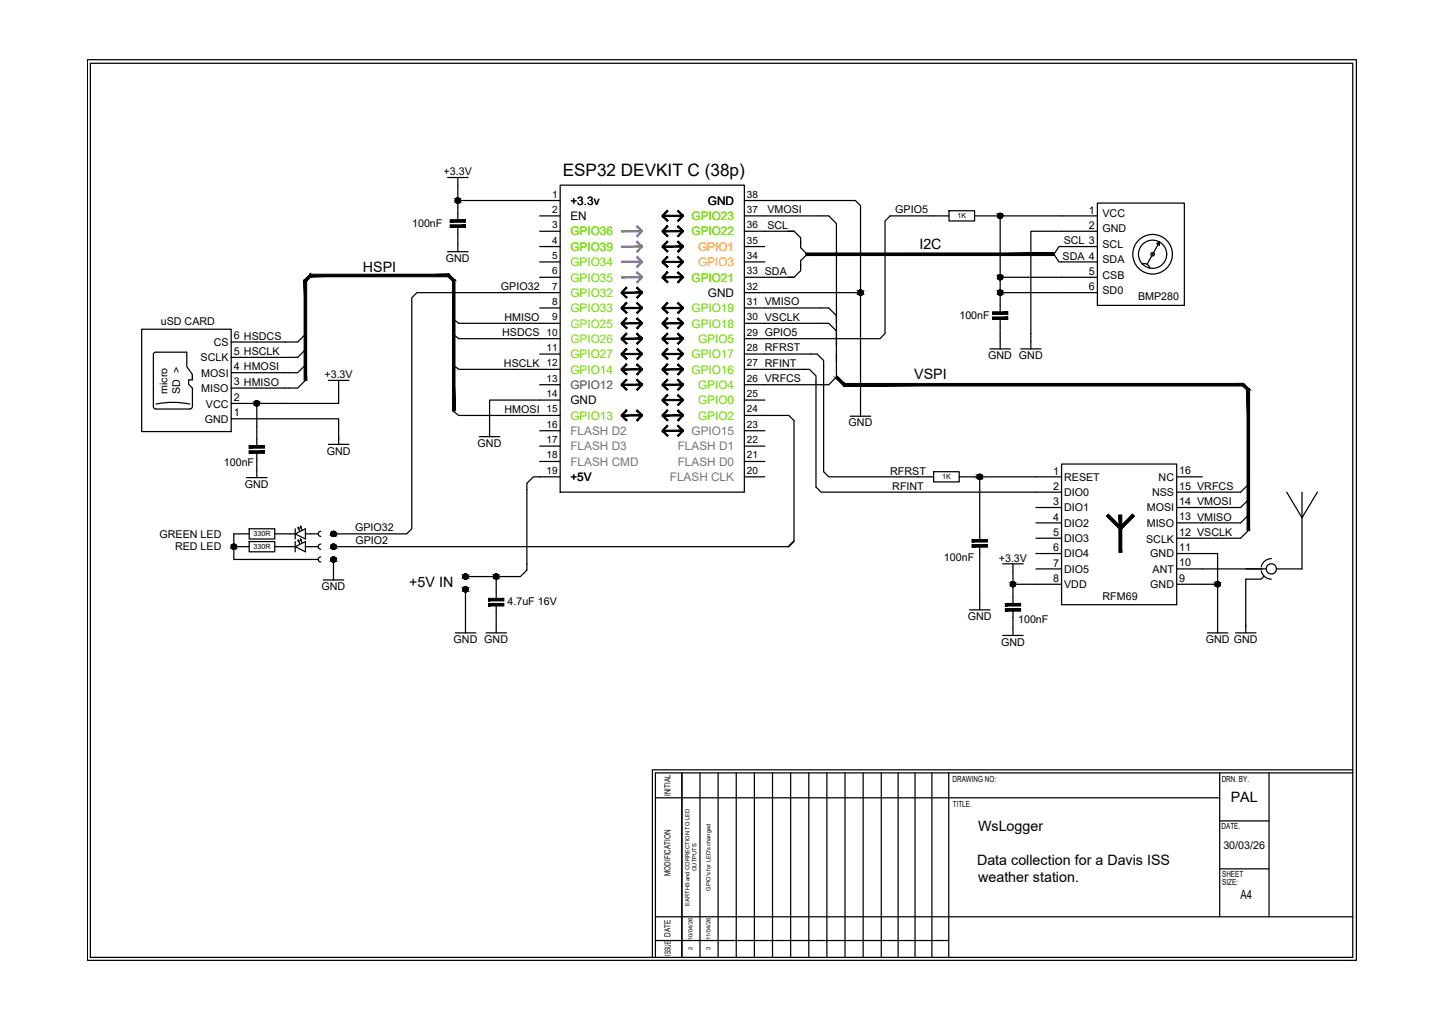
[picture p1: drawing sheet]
<svg xmlns="http://www.w3.org/2000/svg" width="297mm" height="210mm" viewBox="0 0 297 210" stroke-linecap="round" stroke-linejoin="round" font-family="sans-serif">
<!-- layer: 0 -->
<g fill="none" stroke="#000" stroke-width=".25">
<path d="M18 12.3h261.4v185.5h-261.4zM18.6 13h260.1v184.2h-260.1zM92.2 36.6h4.2M94.3 36.6v4.7h21.1M115.4 38.1h37.9v63.3h-37.9zM92.2 51.8h4.2M94.3 41.3v4.2M94.3 46.6v5.2M111.2 47.6h4.2M111.2 57.1h4.2M111.2 44.5h4.2M111.2 50.8h4.2"/>
<path d="M111.2 54h4.2M153.3 47.6h10.3l1.3 1.4v1.3M153.3 44.5h17.4l1.6 1.5v31.7l-1.6 1.5h-17.4M153.3 41.3h22.9l1.1 1.1v43.3M153.3 57.1h10.3M153.3 50.8h4.2M153.3 54h4.2M164.9 49.7v1.3l1.4 1.4h1.3h-1.3l-1.4 1.3v2.1l-1.3 1.3h-1.4M195.5 43.4h5.3v2.1h-5.3zM195.5 44.5h-12.1l-1.1 1v23.2l-1 1.1h-28M200.8 44.5h25.2M206 57.1h20"/>
<path d="M206 44.5v20M226 47.6h-13.7v24.3M226 41.8h18v21.1h-18zM226 50.8h-7.9l-1 1.6 1 1.6h7.9M235.2 54.4a1.18 1.18 0 0 1 1.7 .9M238.3 50.2l.5-.4v.7zM238.8 49.8l-2.5 4.7M29.2 67.8h18.4v21.1h-18.4zM39.6 77.1v1.1M61.3 73.6h-13.7M62.9 68.9l-1.6 1.5-13.7 .1M62.9 75.2l-1.6 1.6h-13.7"/>
<path d="M62.9 78.4l-1.6 1.5h-13.7M62.9 72l-1.6 1.6M67.6 78.4h4.3M69.8 78.4v4.7h-22.2M93.2 68.8l1.3 1h20.9M93.2 65.6l1.3 1h20.9M93.2 75.1l1.3 1h20.9M111.2 63.4h4.2M111.2 72.9h4.2M111.2 79.2h4.2M115.4 60.3h-29.5l-1.1 1v47.6l-1 1.1h-15.1M153.3 63.4h17.4l1.6 1.6v1.6"/>
<path d="M153.3 66.6h17.4l1.6 1.6v1.6M153.3 72.9h15l1.4 1.4v1.3M153.3 76.1h13.4l1.4 1.3v22.9l1 1.1h49.6M153.3 60.3h24M169.7 75.6v21.6l1 1h21.6M203.9 71.9h4.2M206 60.3h20M206 65.5v6.4M210.2 71.9h4.3M32.1 83.2a17.2 17.2 0 0 1 7 0M39.6 83.7l-.2 .5-.3 .1h-7l-.4-.3-.1-10.9 .3-.5 6.6-.1v3l1.1 1.6v1.1h-.7v1l.7 .8v3.7M47.6 86.3h22.2v4.2"/>
<path d="M50.8 98.4h4.2M52.9 83.1v9M52.9 93.1v5.3M67.6 91.5h4.3M69.8 89.9v1.6M93.2 84.6l1.3 1h20.9M98.7 89.9h4.3M111.2 88.7h4.2M111.2 91.9h4.2M111.2 95.1h4.2M111.2 98.2h4.2M111.2 98.2h-1.3l-1.4 1.4v17.8l-1.3 1.4h-11.3"/>
<path d="M115.4 82.4h-14.6v7.5M153.3 85.6h9.2l1.1 1v25l-1.1 1h-93.8M153.3 82.4h4.2M153.3 88.7h4.2M153.3 91.9h4.2M153.3 95.1h4.2M153.3 98.2h4.2M175.1 85.7h4.3M192.3 97.2h5.3v2.1h-5.3zM197.6 98.2h21.1M201.8 98.2v13.2M218.7 95.6h23.7v29h-23.7z"/>
<path d="M242.4 98.2h5.3M257.1 99.8l-1.5 1.6h-13.2M48.2 112.6h3.1M51.3 111.6h5.3v2.1h-5.3zM51.3 108.9h5.3v2.1h-5.3zM51.3 110h-3.1v5.2h17.4M56.6 112.6h4.2M56.6 110h4.2M60.8 110l2.1-1.1v2.1zM60.8 112.6l2.1-1v2.1zM60.8 108.9v2.1M60.8 111.6v2.1"/>
<path d="M61.4 108.9v-.3l.3 .8M61.4 111.6v-.4l.3 .8M61.4 108.6l.2 .2M61.4 111.2l.2 .3M61.9 108.7v-.3l.3 .7M61.9 111.3v-.3l.3 .8M61.9 108.4l.2 .2M61.9 111l.2 .3M62.9 112.6h2.7M62.9 110h2.7M66.1 109.4a.52 .52 0 0 0-.5 .6 .52 .52 0 0 0 .5 .5M66.1 112.1a.52 .52 0 0 0-.5 .5 .52 .52 0 0 0 .5 .5"/>
<path d="M66.1 114.7a.52 .52 0 0 0-.5 .5 .52 .52 0 0 0 .5 .6M66.6 119.5h4.2M68.7 115.2v4.3M102.2 118.8v4.7M163.6 111.4l-1.1 1M201.8 112.4v13.2M206.6 116.1h4.2M208.7 116.1v8.5M213.4 104.5h5.3M213.4 107.7h5.3M213.4 110.9h5.3M213.4 114h5.3"/>
<path d="M213.4 117.2h5.3M242.4 114h8.4v16.4M242.4 117.2h18.4M257.1 103l-1.5 1.5h-13.2M257.1 106.1l-1.5 1.6h-13.2M257.1 109.3l-1.5 1.6h-13.2M259.8 117.6a2.11 2.11 0 0 0 2.1 1.7M260.4 118.7l-.6 .6h-3.2v9.7M261.9 115.1a2.11 2.11 0 0 0-2.1 1.7M265 101.4l3.2 5.2 3.2-5.2M268.2 101.4v15.8h-5.3M93.8 130.4h4.2"/>
<path d="M95.9 121.4v9M100.1 130.4h4.2M102.2 124.6v5.8M199.7 125.6h4.2M206.6 130.9h4.2M208.7 120.4h10M208.7 125.6v5.3M242.4 120.4h8.4M248.7 130.4h4.2M254.5 130.4h4.2M256.6 128.8v1.6M140.5 159.2v38"/>
<path d="M144.2 159.2v38M147.9 159.2v38M151.7 159.2v38M155.4 159.2v38M159.1 159.2v38M162.9 159.2v38M166.6 159.2v38M170.3 159.2v38M174.1 159.2v38M177.8 159.2v38M181.5 159.2v38M185 159.2v38"/>
<path d="M188.5 159.2v38M192 159.2v38M195.4 159.2v38M251.2 159.2v29.6M261.4 159.2v29.6M278.7 158.6h-144.3v38.6M278.7 159.2h-143.7v38M135 164.3h116.2M251.2 179h10.2M251.2 169.1h10.2M135 193.7h60.4M135 188.8h143.7"/>
<circle cx="94.3" cy="41.3" r=".52"/>
<circle cx="206" cy="57.1" r=".52"/>
<circle cx="206" cy="44.5" r=".52"/>
<circle cx="237.4" cy="52.4" r="4.1"/>
<circle cx="237.4" cy="52.4" r="2.91"/>
<circle cx="237.4" cy="52.4" r=".35"/>
<circle cx="177.3" cy="60.3" r=".52"/>
<circle cx="206" cy="60.3" r=".52"/>
<circle cx="52.9" cy="83.1" r=".52"/>
<circle cx="201.8" cy="98.2" r=".52"/>
<circle cx="48.2" cy="112.6" r=".52"/>
<circle cx="68.7" cy="110" r=".52"/>
<circle cx="68.7" cy="112.6" r=".52"/>
<circle cx="68.7" cy="115.2" r=".52"/>
<circle cx="95.9" cy="118.8" r=".52"/>
<circle cx="102.2" cy="118.8" r=".52"/>
<circle cx="261.9" cy="117.2" r="1.05"/>
<circle cx="95.9" cy="121.4" r=".52"/>
<circle cx="208.7" cy="120.3" r=".52"/>
<circle cx="250.8" cy="120.3" r=".52"/>
</g>
<g fill="#7f00ff" stroke="#7f00ff" stroke-width=".21">
<path d="M128 47.5v.3l4.2-.3zM128 47.8l4.2-.3v.3z"/>
<path d="M131.3 46.5l-.2 .2 1.2 .8zM131.1 46.7l1.2 .8-.1 .2z"/>
<path d="M132.2 47.5l-.9 1.3 1-1.1zM132.2 47.5l-.9 1.3-.2-.2z"/>
<path d="M128 50.7v.2l4.2-.2zM128 50.9l4.2-.2v.2z"/>
<path d="M131.3 49.6l-.2 .2 1.2 .9zM131.1 49.8l1.2 .9-.1 .2z"/>
<path d="M132.2 50.7l-.9 1.2 1-1zM132.2 50.7l-.9 1.2-.2-.1z"/>
<path d="M128 53.8v.3l4.2-.3zM128 54.1l4.2-.3v.3z"/>
<path d="M131.3 52.8l-.2 .2 1.2 .9zM131.1 53l1.2 .9-.1 .1z"/>
<path d="M132.2 53.9l-.9 1.2 1-1.1zM132.2 53.9l-.9 1.2-.2-.2z"/>
<path d="M128 57v.2l4.2-.2zM128 57.2l4.2-.2v.2z"/>
<path d="M131.3 56l-.2 .2 1.2 .8zM131.1 56.2l1.2 .8-.1 .2z"/>
<path d="M132.2 57l-.9 1.3 1-1.1zM132.2 57l-.9 1.3-.2-.2z"/>
</g>
<g fill="#000" stroke="#000" stroke-width=".21">
<path d="M92.7 45.3v.5l3.2-.5zM92.7 45.8l3.2-.5v.5z"/>
<path d="M92.7 46.3v.5l3.2-.5zM92.7 46.8l3.2-.5v.5z"/>
<path d="M94.3 40.8h.2zM94.2 40.8h.3z"/>
<path d="M94.2 40.8h.3zM94.1 40.8h.4z"/>
<path d="M94.2 41.8h.3zM94.2 41.8h.2z"/>
<path d="M94.1 40.8l.5 .1zM94 40.9h.6z"/>
<path d="M94.1 41.8h.4zM94.1 41.8h.4z"/>
<path d="M94 40.9h.7zM93.9 40.9h.8z"/>
<path d="M94 41.7h.6zM94 41.7l.5 .1z"/>
<path d="M93.9 40.9l.9 .1zM93.9 40.9l.9 .1z"/>
<path d="M93.9 41.7h.8zM93.9 41.7h.7z"/>
<path d="M93.9 41l.9 .1zM93.9 41l.9 .1z"/>
<path d="M93.9 41.6h.9zM93.9 41.6l.8 .1z"/>
<path d="M93.8 41.1l1 .1zM93.8 41.1l1 .1z"/>
<path d="M93.8 41.5h1zM93.8 41.5l1 .1z"/>
<path d="M93.8 41.2l1 .1zM93.8 41.2l1 .1z"/>
<path d="M93.8 41.4h1zM93.8 41.4l1 .1z"/>
<path d="M93.8 41.3h1zM93.8 41.3l1 .1z"/>
<path d="M131.3 59.1l-.2 .2 1.2 .9zM131.1 59.3l1.2 .9-.1 .2z"/>
<path d="M137.4 46.5l-1 1 .2 .2zM137.4 46.5l.2 .2-1 1z"/>
<path d="M136.4 50.7l.2 .2 .8-1.3zM137.4 49.6l.2 .2-1 1.1z"/>
<path d="M136.4 53.9l.2 .1 .8-1.2zM137.4 52.8l.2 .2-1 1z"/>
<path d="M137.4 56l-1 1 .2 .2zM137.4 56l.2 .2-1 1z"/>
<path d="M137.4 43.3l-1 1.1 .2 .2zM137.4 43.3l.2 .2-1 1.1z"/>
<path d="M136.5 47.5v.3l4.2-.3zM136.5 47.8l4.2-.3v.3z"/>
<path d="M136.5 50.7v.2l4.2-.2zM136.5 50.9l4.2-.2v.2z"/>
<path d="M136.5 53.8v.3l4.2-.3zM136.5 54.1l4.2-.3v.3z"/>
<path d="M136.5 57v.2l4.2-.2zM136.5 57.2l4.2-.2v.2z"/>
<path d="M136.5 44.3v.3l4.2-.3zM136.5 44.6l4.2-.3v.3z"/>
<path d="M136.6 47.5l-.2 .2 1.2 .9zM136.4 47.7l1.2 .9-.2 .2z"/>
<path d="M136.6 50.7l-.2 .2 1.2 .9zM136.4 50.9l1.2 .9-.2 .1z"/>
<path d="M136.6 53.9l-.2 .1 1.2 .9zM136.4 54l1.2 .9-.2 .2z"/>
<path d="M136.6 57l-.2 .2 1.2 .9zM136.4 57.2l1.2 .9-.2 .2z"/>
<path d="M136.6 44.4l-.2 .2 1.2 .8zM136.4 44.6l1.2 .8-.2 .2z"/>
<path d="M139.7 46.5l-.2 .2 1.3 .8zM139.5 46.7l1.3 .8-.2 .2z"/>
<path d="M139.5 49.8l1.3 .9-1.1-1.1zM139.5 49.8l1.3 .9-.2 .2z"/>
<path d="M139.5 53l1.3 .9-1.1-1.1zM139.5 53l1.3 .9-.2 .1z"/>
<path d="M139.7 56l-.2 .2 1.3 .8zM139.5 56.2l1.3 .8-.2 .2z"/>
<path d="M139.7 43.3l-.2 .2 1.3 .9zM139.5 43.5l1.3 .9-.2 .2z"/>
<path d="M140.6 47.5l-.9 1.3 1.1-1.1zM139.5 48.6l1.1-1.1-.9 1.3z"/>
<path d="M140.6 50.7l-.9 1.2 1.1-1zM140.6 50.7l-.9 1.2-.2-.1z"/>
<path d="M140.6 53.9l-.9 1.2 1.1-1.1zM139.5 54.9l1.1-1-.9 1.2z"/>
<path d="M140.6 57l-.9 1.3 1.1-1.1zM139.5 58.1l1.1-1.1-.9 1.3z"/>
<path d="M140.6 44.4l-.9 1.2 1.1-1zM140.6 44.4l-.9 1.2-.2-.2z"/>
<path d="M177.2 59.8h.2zM177.1 59.8h.3z"/>
<path d="M177.1 59.8h.4zM177 59.8h.5z"/>
<path d="M177 59.8l.6 .1zM176.9 59.9h.7z"/>
<path d="M176.9 59.9h.7zM176.9 59.9h.7z"/>
<path d="M176.9 59.9l.8 .1zM176.9 59.9l.8 .1z"/>
<path d="M176.8 60l.9 .1zM176.8 60l.9 .1h-.9z"/>
<path d="M206 56.6h.2zM205.9 56.6h.3z"/>
<path d="M206 59.8h.2zM205.9 59.8h.3z"/>
<path d="M206 43.9l.2 .1zM205.9 44h.3z"/>
<path d="M205.9 56.6h.4zM205.8 56.6h.5z"/>
<path d="M205.9 57.6h.3zM205.9 57.6h.2z"/>
<path d="M205.9 59.8h.4zM205.8 59.8h.5z"/>
<path d="M205.9 44h.4zM205.8 44h.5z"/>
<path d="M205.9 45h.3zM205.9 45h.2z"/>
<path d="M205.8 56.6l.5 .1zM205.7 56.7h.6z"/>
<path d="M205.8 57.6h.5zM205.8 57.6h.4z"/>
<path d="M205.8 59.8l.5 .1zM205.7 59.9h.6z"/>
<path d="M205.8 44h.5zM205.7 44h.6z"/>
<path d="M205.8 44.9h.5zM205.8 44.9l.4 .1z"/>
<path d="M205.7 56.7l.7 .1zM205.6 56.8h.8z"/>
<path d="M205.7 57.5h.6zM205.7 57.5l.6 .1z"/>
<path d="M205.7 59.9h.7zM205.6 59.9h.8z"/>
<path d="M205.7 44l.7 .1zM205.6 44.1h.8z"/>
<path d="M205.7 44.9h.6zM205.7 44.9h.6z"/>
<path d="M205.6 56.8h.9zM205.6 56.8h.9z"/>
<path d="M205.6 57.5h.8zM205.6 57.5h.7z"/>
<path d="M205.6 59.9l.9 .1zM205.6 59.9l.9 .1z"/>
<path d="M205.6 44.1l.9 .1zM205.6 44.1l.9 .1z"/>
<path d="M205.6 44.8h.8zM205.6 44.8l.7 .1z"/>
<path d="M205.6 56.8l.9 .1zM205.6 56.8l.9 .1z"/>
<path d="M205.6 57.4h.9zM205.6 57.4l.8 .1z"/>
<path d="M205.6 60l.9 .1zM205.6 60l.9 .1h-1z"/>
<path d="M205.6 44.2l.9 .1zM205.6 44.2l.9 .1z"/>
<path d="M205.6 44.7h.9zM205.6 44.7l.8 .1z"/>
<path d="M205.5 56.9l1 .1zM205.5 56.9l1 .1z"/>
<path d="M205.5 57.3h1zM205.5 57.3l1 .1z"/>
<path d="M205.5 44.3l1 .1zM205.5 44.3l1 .1z"/>
<path d="M205.5 44.7h1zM205.5 44.7h1z"/>
<path d="M205.5 57l1.1 .1zM205.5 57l1.1 .1z"/>
<path d="M205.5 57.2h1zM205.5 57.2l1 .1z"/>
<path d="M205.5 44.4l1.1 .1zM205.5 44.4l1.1 .1z"/>
<path d="M205.5 44.6h1zM205.5 44.6l1 .1z"/>
<path d="M205.5 57.1h1.1zM205.5 57.1l1 .1z"/>
<path d="M205.5 44.5h1.1zM205.5 44.5l1 .1z"/>
<path d="M166 52.6h51.1v-.5zM166 52.1h51.1l-51.1 .5z"/>
<path d="M62.6 57.7v20.7h.6zM62.6 57.7l.6 .2v20.5zM62.6 57.7l.6 .2 .6-1.4zM63.8 56.5l.3 .5-.9 .9zM63.8 56.5l.3 .5 28.4-.5zM64.1 57l28.4-.5-.2 .5zM92.5 56.5l-.2 .5 1.4 .7zM92.3 57l1.4 .7-.5 .2zM93.2 57.9l.5 26.7v-26.9zM93.2 57.9l.5 26.7h-.5z"/>
<path d="M127.9 60.2l.2 .2 .9-1.3zM129 59.1l.2 .2-1.1 1.1z"/>
<path d="M127.9 63.3l.2 .2 .9-1.2zM129 62.3l.2 .2-1.1 1z"/>
<path d="M127.9 66.5l.2 .2 .9-1.2zM129 65.5l.2 .1-1.1 1.1z"/>
<path d="M127.9 69.7l.2 .2 .9-1.3zM129 68.6l.2 .2-1.1 1.1z"/>
<path d="M127.9 72.8l.2 .2 .9-1.2zM129 71.8l.2 .2-1.1 1z"/>
<path d="M127.9 76l.2 .2 .9-1.3zM129 74.9l.2 .2-1.1 1.1z"/>
<path d="M127.9 79.2l.2 .1 .9-1.2zM129 78.1l.2 .2-1.1 1z"/>
<path d="M128 60.1v.3l4.2-.3zM128 60.4l4.2-.3v.3z"/>
<path d="M128 63.3v.3l4.2-.3zM128 63.6l4.2-.3v.3z"/>
<path d="M128 66.5v.2l4.2-.2zM128 66.7l4.2-.2v.2z"/>
<path d="M128 69.6v.3l4.2-.3zM128 69.9l4.2-.3v.3z"/>
<path d="M128 72.8v.3l4.2-.3zM128 73.1l4.2-.3v.3z"/>
<path d="M128 76v.2l4.2-.2zM128 76.2l4.2-.2v.2z"/>
<path d="M128 79.1v.3l4.2-.3zM128 79.4l4.2-.3v.3z"/>
<path d="M127.9 60.4l1.3 .8-1.1-1zM127.9 60.4l1.3 .8-.2 .2z"/>
<path d="M128.1 63.3l-.2 .2 1.3 .9zM127.9 63.5l1.3 .9-.2 .2z"/>
<path d="M128.1 66.5l-.2 .2 1.3 .9zM127.9 66.7l1.3 .9-.2 .1z"/>
<path d="M128.1 69.7l-.2 .2 1.3 .8zM127.9 69.9l1.3 .8-.2 .2z"/>
<path d="M127.9 73l1.3 .9-1.1-1.1zM127.9 73l1.3 .9-.2 .2z"/>
<path d="M128.1 76l-.2 .2 1.3 .8zM127.9 76.2l1.3 .8-.2 .2z"/>
<path d="M128.1 79.2l-.2 .1 1.3 .9zM127.9 79.3l1.3 .9-.2 .2z"/>
<path d="M131.3 62.3l-.2 .2 1.2 .8zM131.1 62.5l1.2 .8-.1 .2z"/>
<path d="M131.3 65.5l-.2 .1 1.2 .9zM131.1 65.6l1.2 .9-.1 .2z"/>
<path d="M131.3 68.6l-.2 .2 1.2 .9zM131.1 68.8l1.2 .9-.1 .2z"/>
<path d="M131.3 71.8l-.2 .2 1.2 .8zM131.1 72l1.2 .8-.1 .2z"/>
<path d="M131.3 74.9l-.2 .2 1.2 .9zM131.1 75.1l1.2 .9-.1 .2z"/>
<path d="M131.3 78.1l-.2 .2 1.2 .9zM131.1 78.3l1.2 .9-.1 .1z"/>
<path d="M132.2 60.2l-.9 1.2 1-1zM131.1 61.2l1.1-1-.9 1.2z"/>
<path d="M132.2 63.3l-.9 1.3 1-1.1zM132.2 63.3l-.9 1.3-.2-.2z"/>
<path d="M132.2 66.5l-.9 1.2 1-1zM132.2 66.5l-.9 1.2-.2-.1z"/>
<path d="M132.2 69.7l-.9 1.2 1-1zM132.2 69.7l-.9 1.2-.2-.2z"/>
<path d="M132.2 72.8l-.9 1.3 1-1.1zM132.2 72.8l-.9 1.3-.2-.2z"/>
<path d="M132.2 76l-.9 1.2 1-1zM132.2 76l-.9 1.2-.2-.2z"/>
<path d="M132.2 79.2l-.9 1.2 1-1.1zM132.2 79.2l-.9 1.2-.2-.2z"/>
<path d="M136.4 63.3l.2 .2 .8-1.2zM137.4 62.3l.2 .2-1 1z"/>
<path d="M136.4 66.5l.2 .2 .8-1.2zM137.4 65.5l.2 .1-1 1.1z"/>
<path d="M137.4 68.6l-1 1.1 .2 .2zM137.4 68.6l.2 .2-1 1.1z"/>
<path d="M137.4 71.8l-1 1 .2 .2zM137.4 71.8l.2 .2-1 1z"/>
<path d="M136.4 76l.2 .2 .8-1.3zM137.4 74.9l.2 .2-1 1.1z"/>
<path d="M136.4 79.2l.2 .1 .8-1.2zM137.4 78.1l.2 .2-1 1z"/>
<path d="M136.5 63.3v.3l4.2-.3zM136.5 63.6l4.2-.3v.3z"/>
<path d="M136.5 66.5v.2l4.2-.2zM136.5 66.7l4.2-.2v.2z"/>
<path d="M136.5 69.6v.3l4.2-.3zM136.5 69.9l4.2-.3v.3z"/>
<path d="M136.5 72.8v.3l4.2-.3zM136.5 73.1l4.2-.3v.3z"/>
<path d="M136.5 76v.2l4.2-.2zM136.5 76.2l4.2-.2v.2z"/>
<path d="M136.5 79.1v.3l4.2-.3zM136.5 79.4l4.2-.3v.3z"/>
<path d="M136.6 63.3l-.2 .2 1.2 .9zM136.4 63.5l1.2 .9-.2 .2z"/>
<path d="M136.6 66.5l-.2 .2 1.2 .9zM136.4 66.7l1.2 .9-.2 .1z"/>
<path d="M136.6 69.7l-.2 .2 1.2 .8zM136.4 69.9l1.2 .8-.2 .2z"/>
<path d="M136.6 72.8l-.2 .2 1.2 .9zM136.4 73l1.2 .9-.2 .2z"/>
<path d="M136.6 76l-.2 .2 1.2 .8zM136.4 76.2l1.2 .8-.2 .2z"/>
<path d="M136.6 79.2l-.2 .1 1.2 .9zM136.4 79.3l1.2 .9-.2 .2z"/>
<path d="M139.5 62.5l1.3 .8-1.1-1zM139.5 62.5l1.3 .8-.2 .2z"/>
<path d="M139.5 65.6l1.3 .9-1.1-1zM139.5 65.6l1.3 .9-.2 .2z"/>
<path d="M139.7 68.6l-.2 .2 1.3 .9zM139.5 68.8l1.3 .9-.2 .2z"/>
<path d="M139.7 71.8l-.2 .2 1.3 .8zM139.5 72l1.3 .8-.2 .2z"/>
<path d="M139.7 74.9l-.2 .2 1.3 .9zM139.5 75.1l1.3 .9-.2 .2z"/>
<path d="M139.5 78.3l1.3 .9-1.1-1.1zM139.5 78.3l1.3 .9-.2 .1z"/>
<path d="M140.6 63.3l-.9 1.3 1.1-1.1zM139.5 64.4l1.1-1.1-.9 1.3z"/>
<path d="M140.6 66.5l-.9 1.2 1.1-1zM140.6 66.5l-.9 1.2-.2-.1z"/>
<path d="M140.6 69.7l-.9 1.2 1.1-1zM140.6 69.7l-.9 1.2-.2-.2z"/>
<path d="M140.6 72.8l-.9 1.3 1.1-1.1zM139.5 73.9l1.1-1.1-.9 1.3z"/>
<path d="M140.6 76l-.9 1.2 1.1-1zM140.6 76l-.9 1.2-.2-.2z"/>
<path d="M140.6 79.2l-.9 1.2 1.1-1.1zM140.6 79.2l-.9 1.2-.2-.2z"/>
<path d="M172.5 77.5l-.4 .4 1.9 1.1zM172.1 77.9l1.9 1.1-.2 .5zM174 79l-.2 .5 82.3-.5zM173.8 79.5l82.3-.5v.5z"/>
<path d="M177.1 60.8h.3zM177.1 60.8h.2z"/>
<path d="M177 60.7h.5zM177 60.7l.4 .1z"/>
<path d="M176.9 60.7h.7zM176.9 60.7h.6z"/>
<path d="M176.9 60.6h.7zM176.9 60.6l.7 .1z"/>
<path d="M176.8 60.6h.9zM176.8 60.6h.8z"/>
<path d="M176.8 60.1l1 .1zM176.8 60.1l1 .1z"/>
<path d="M176.8 60.5h.9zM176.8 60.5l.9 .1z"/>
<path d="M176.7 60.2l1.1 .1v-.1zM176.7 60.2l1.1 .1h-1.1z"/>
<path d="M176.7 60.4h1.1zM176.7 60.4l1 .1z"/>
<path d="M176.7 60.3h1.1zM176.7 60.3l1.1 .1z"/>
<path d="M204.4 64.2v.6l3.2-.6zM204.4 64.8l3.2-.6v.6z"/>
<path d="M204.4 65.3v.5l3.2-.5zM204.4 65.8l3.2-.5v.5z"/>
<path d="M205.9 60.8h.3zM205.9 60.8h.2z"/>
<path d="M205.8 60.7h.5zM205.8 60.7l.4 .1z"/>
<path d="M205.7 60.7h.6zM205.7 60.7h.6z"/>
<path d="M205.6 60.6h.8zM205.6 60.6l.7 .1z"/>
<path d="M205.6 60.6h.9zM205.6 60.6h.8z"/>
<path d="M205.5 60.1l1 .1zM205.5 60.1l1 .1z"/>
<path d="M205.5 60.5h1zM205.5 60.5l1 .1z"/>
<path d="M205.5 60.2l1.1 .1-.1-.1zM205.5 60.2l1.1 .1h-1.1z"/>
<path d="M205.5 60.4h1zM205.5 60.4l1 .1z"/>
<path d="M205.5 60.3h1.1zM205.5 60.3l1 .1z"/>
<path d="M256.3 79.1l-.4 .3 1.5 .8zM255.9 79.4l1.5 .8-.5 .2zM256.9 80.4l.5 28.9v-29.1zM256.9 80.4l.5 28.9h-.5z"/>
<path d="M51.3 91.8v.5l3.2-.5zM51.3 92.3l3.2-.5v.5z"/>
<path d="M51.3 92.8v.6l3.2-.6zM51.3 93.4l3.2-.6v.6z"/>
<path d="M52.8 82.6h.2zM52.7 82.6h.3z"/>
<path d="M52.7 82.6h.4zM52.7 82.6h.4z"/>
<path d="M52.7 83.6h.3zM52.7 83.6h.2z"/>
<path d="M52.7 82.6l.5 .1zM52.6 82.7h.6z"/>
<path d="M52.7 83.6h.4zM52.7 83.6h.3z"/>
<path d="M52.6 82.7h.7zM52.5 82.7h.8z"/>
<path d="M52.6 83.5h.6zM52.6 83.5l.5 .1z"/>
<path d="M52.5 82.7l.8 .1zM52.5 82.7l.8 .1h-.9z"/>
<path d="M52.5 83.4h.8zM52.5 83.4l.7 .1z"/>
<path d="M52.4 82.8l1 .1zM52.4 82.8l1 .1z"/>
<path d="M52.4 83.4h.9zM52.4 83.4h.9z"/>
<path d="M52.4 82.9l1 .1zM52.4 82.9l1 .1z"/>
<path d="M52.4 83.3h1zM52.4 83.3l.9 .1z"/>
<path d="M52.4 83l1 .1zM52.4 83l1 .1z"/>
<path d="M52.4 83.1l1 .1zM52.4 83.1l1 .1z"/>
<path d="M52.4 83.2h1zM52.4 83.2l1 .1z"/>
<path d="M127.9 85.5l.2 .2 .9-1.3zM129 84.4l.2 .2-1.1 1.1z"/>
<path d="M128 85.4v.3l4.2-.3zM128 85.7l4.2-.3v.3z"/>
<path d="M127.9 85.7l1.3 .8-1.1-1zM127.9 85.7l1.3 .8-.2 .2z"/>
<path d="M131.3 84.4l-.2 .2 1.2 .9zM131.1 84.6l1.2 .9-.1 .2z"/>
<path d="M132.2 85.5l-.9 1.2 1-1zM131.1 86.5l1.1-1-.9 1.2z"/>
<path d="M137.4 81.3l-1 1 .2 .2zM137.4 81.3l.2 .1-1 1.1z"/>
<path d="M137.4 84.4l-1 1.1 .2 .2zM137.4 84.4l.2 .2-1 1.1z"/>
<path d="M137.4 87.6l-1 1 .2 .2zM137.4 87.6l.2 .2-1 1z"/>
<path d="M136.5 82.3v.2l4.2-.2zM136.5 82.5l4.2-.2v.2z"/>
<path d="M136.5 85.4v.3l4.2-.3zM136.5 85.7l4.2-.3v.3z"/>
<path d="M136.5 88.6v.3l4.2-.3zM136.5 88.9l4.2-.3v.3z"/>
<path d="M136.6 82.3l-.2 .2 1.2 .9zM136.4 82.5l1.2 .9-.2 .2z"/>
<path d="M136.6 85.5l-.2 .2 1.2 .8zM136.4 85.7l1.2 .8-.2 .2z"/>
<path d="M136.6 88.6l-.2 .2 1.2 .9zM136.4 88.8l1.2 .9-.2 .2z"/>
<path d="M139.7 81.3l-.2 .1 1.3 .9zM139.5 81.4l1.3 .9-.2 .2z"/>
<path d="M139.7 84.4l-.2 .2 1.3 .9zM139.5 84.6l1.3 .9-.2 .2z"/>
<path d="M139.7 87.6l-.2 .2 1.3 .8zM139.5 87.8l1.3 .8-.2 .2z"/>
<path d="M140.6 82.3l-.9 1.3 1.1-1.1zM140.6 82.3l-.9 1.3-.2-.2z"/>
<path d="M140.6 85.5l-.9 1.2 1.1-1zM139.5 86.5l1.1-1-.9 1.2z"/>
<path d="M140.6 88.6l-.9 1.3 1.1-1.1zM139.5 89.7l1.1-1.1-.9 1.3z"/>
<path d="M201.8 97.7h.2zM201.7 97.7h.3z"/>
<path d="M201.7 97.7h.3zM201.6 97.7h.4z"/>
<path d="M201.7 98.7h.3zM201.7 98.7h.2z"/>
<path d="M201.6 97.7l.5 .1zM201.5 97.8h.6z"/>
<path d="M201.6 98.7h.4zM201.6 98.7h.4z"/>
<path d="M201.5 97.8l.7 .1zM201.4 97.9h.8z"/>
<path d="M201.5 98.6h.6zM201.5 98.6l.5 .1z"/>
<path d="M201.4 97.9h.9zM201.4 97.9h.9z"/>
<path d="M201.4 98.6h.8zM201.4 98.6h.7z"/>
<path d="M201.4 97.9l.9 .1zM201.4 97.9l.9 .1h-1z"/>
<path d="M201.4 98.5h.9zM201.4 98.5l.8 .1z"/>
<path d="M201.3 98l1 .1zM201.3 98l1 .1z"/>
<path d="M201.3 98.4h1zM201.3 98.4l1 .1z"/>
<path d="M201.3 98.1l1 .1v-.1zM201.3 98.1l1 .1h-1z"/>
<path d="M201.3 98.2l1 .1zM201.3 98.2l1 .1z"/>
<path d="M201.3 98.3h1zM201.3 98.3l1 .1z"/>
<path d="M48.1 112.1h.2zM48 112.1h.3z"/>
<path d="M48 112.1h.4zM47.9 112.1h.5z"/>
<path d="M48 113.1h.3zM48 113.1h.2z"/>
<path d="M47.9 112.1l.6 .1zM47.8 112.2h.7z"/>
<path d="M47.9 113.1h.5zM47.9 113.1h.4z"/>
<path d="M47.8 112.2l.8 .1zM47.8 112.3h.8z"/>
<path d="M47.8 113h.7zM47.8 113l.6 .1z"/>
<path d="M47.8 112.3h.8zM47.8 112.3h.8z"/>
<path d="M47.8 113h.8zM47.8 113h.7z"/>
<path d="M47.7 112.3l1 .1zM47.7 112.3l1 .1z"/>
<path d="M47.7 112.9h.9zM47.7 112.9l.9 .1z"/>
<path d="M47.7 112.4l1 .1zM47.7 112.4l1 .1z"/>
<path d="M47.7 112.8h1zM47.7 112.8l.9 .1z"/>
<path d="M47.6 112.5l1.1 .1zM47.6 112.5l1.1 .1z"/>
<path d="M47.6 112.7h1.1zM47.6 112.7l1.1 .1z"/>
<path d="M47.6 112.6h1.1zM47.6 112.6l1.1 .1z"/>
<path d="M68.7 114.7h.1zM68.6 114.7h.2z"/>
<path d="M68.7 112.1h.1zM68.6 112.1h.2z"/>
<path d="M68.7 109.5h.1zM68.6 109.5h.2z"/>
<path d="M68.6 114.7l.3 .1zM68.5 114.8h.4z"/>
<path d="M68.6 115.7h.2zM68.6 115.7l.1 .1z"/>
<path d="M68.6 112.1h.3zM68.5 112.1h.4z"/>
<path d="M68.6 113.1h.2zM68.6 113.1h.1z"/>
<path d="M68.6 109.5h.3zM68.5 109.5h.4z"/>
<path d="M68.6 110.5h.2zM68.6 110.5h.1z"/>
<path d="M68.5 114.8h.5zM68.4 114.8h.6z"/>
<path d="M68.5 115.7h.4zM68.5 115.7h.3z"/>
<path d="M68.5 112.1l.5 .1zM68.4 112.2h.6z"/>
<path d="M68.5 113.1h.4zM68.5 113.1h.3z"/>
<path d="M68.5 109.5l.5 .1zM68.4 109.6h.6z"/>
<path d="M68.5 110.4h.4zM68.5 110.4l.3 .1z"/>
<path d="M68.4 114.8l.7 .1zM68.4 114.8l.7 .1z"/>
<path d="M68.4 115.7h.6zM68.4 115.7h.5z"/>
<path d="M68.4 112.2l.7 .1zM68.4 112.2l.7 .1z"/>
<path d="M68.4 113h.6zM68.4 113l.5 .1z"/>
<path d="M68.4 109.6h.7zM68.4 109.6h.7z"/>
<path d="M68.4 110.4h.6zM68.4 110.4h.5z"/>
<path d="M68.3 114.9l.9 .1zM68.3 114.9l.9 .1z"/>
<path d="M68.3 115.6h.8zM68.3 115.6l.7 .1z"/>
<path d="M68.3 112.3h.9zM68.3 112.3h.9z"/>
<path d="M68.3 113h.8zM68.3 113h.7z"/>
<path d="M68.3 109.6l.9 .1zM68.3 109.6l.9 .1z"/>
<path d="M68.3 110.3h.8zM68.3 110.3l.7 .1z"/>
<path d="M68.3 115l.9 .1zM68.3 115l.9 .1z"/>
<path d="M68.3 115.5h.9zM68.3 115.5l.8 .1z"/>
<path d="M68.3 112.3l.9 .1zM68.3 112.3l.9 .1z"/>
<path d="M68.3 112.9h.9zM68.3 112.9l.8 .1z"/>
<path d="M68.3 109.7l.9 .1zM68.3 109.7l.9 .1z"/>
<path d="M68.3 110.2h.9zM68.3 110.2l.8 .1z"/>
<path d="M68.2 115.1h1zM68.2 115.1h1z"/>
<path d="M68.2 115.4h1zM68.2 115.4l1 .1z"/>
<path d="M68.2 112.4l1 .1zM68.2 112.4l1 .1z"/>
<path d="M68.2 112.8h1zM68.2 112.8l1 .1z"/>
<path d="M68.2 109.8l1 .1zM68.2 109.8l1 .1z"/>
<path d="M68.2 110.2h1zM68.2 110.2h1z"/>
<path d="M68.2 115.1l1 .1zM68.2 115.1l1 .1z"/>
<path d="M68.2 115.3h1zM68.2 115.3l1 .1z"/>
<path d="M68.2 112.5l1 .1zM68.2 112.5l1 .1z"/>
<path d="M68.2 112.7h1zM68.2 112.7l1 .1z"/>
<path d="M68.2 109.9l1 .1zM68.2 109.9l1 .1z"/>
<path d="M68.2 110.1h1zM68.2 110.1l1 .1z"/>
<path d="M68.2 115.2h1zM68.2 115.2l1 .1z"/>
<path d="M68.2 112.6h1zM68.2 112.6l1 .1z"/>
<path d="M68.2 110h1zM68.2 110l1 .1z"/>
<path d="M95.8 118.2l.2 .1zM95.7 118.3h.3z"/>
<path d="M95.7 118.3h.4zM95.7 118.3h.4z"/>
<path d="M95.7 119.3h.3zM95.7 119.3h.2z"/>
<path d="M95.7 118.3l.5 .1zM95.6 118.4h.6z"/>
<path d="M95.7 119.2h.4zM95.7 119.2l.3 .1z"/>
<path d="M95.6 118.4h.7zM95.6 118.4h.7z"/>
<path d="M95.6 119.2h.6zM95.6 119.2h.5z"/>
<path d="M95.5 118.4l.8 .1zM95.5 118.4l.8 .1z"/>
<path d="M95.5 119.1h.8zM95.5 119.1l.7 .1z"/>
<path d="M95.4 118.5l1 .1zM95.4 118.5l1 .1z"/>
<path d="M95.4 119.1h.9zM95.4 119.1h.9z"/>
<path d="M95.4 118.6l1 .1zM95.4 118.6l1 .1z"/>
<path d="M95.4 119h1zM95.4 119l.9 .1z"/>
<path d="M95.4 118.7l1 .1zM95.4 118.7l1 .1z"/>
<path d="M95.4 118.9h1zM95.4 118.9l1 .1z"/>
<path d="M95.4 118.8l1 .1v-.1zM95.4 118.8l1 .1h-1z"/>
<path d="M102.2 118.2l.2 .1zM102.1 118.3h.3z"/>
<path d="M102.1 118.3h.3zM102 118.3h.4z"/>
<path d="M102.1 119.3h.3zM102.1 119.3h.2z"/>
<path d="M102 118.3l.5 .1zM101.9 118.4h.6z"/>
<path d="M102 119.2h.4zM102 119.2l.4 .1z"/>
<path d="M101.9 118.4h.7zM101.8 118.4h.8z"/>
<path d="M101.9 119.2h.6zM101.9 119.2h.5z"/>
<path d="M101.8 118.4l.9 .1zM101.8 118.4l.9 .1z"/>
<path d="M101.8 119.1h.8zM101.8 119.1l.7 .1z"/>
<path d="M101.8 118.5l.9 .1zM101.8 118.5l.9 .1z"/>
<path d="M101.8 119.1h.9zM101.8 119.1h.8z"/>
<path d="M101.7 118.6l1 .1zM101.7 118.6l1 .1z"/>
<path d="M101.7 119h1zM101.7 119l1 .1z"/>
<path d="M101.7 118.7l1 .1zM101.7 118.7l1 .1z"/>
<path d="M101.7 118.9h1zM101.7 118.9l1 .1z"/>
<path d="M101.7 118.8l1 .1v-.1zM101.7 118.8l1 .1h-1z"/>
<path d="M200.2 111.1v.6l3.2-.6zM200.2 111.7l3.2-.6v.6z"/>
<path d="M200.2 112.2v.5l3.2-.5zM200.2 112.7l3.2-.5v.5z"/>
<path d="M208.6 119.8h.2zM208.5 119.8h.3z"/>
<path d="M208.5 119.8l.4 .1zM208.4 119.9h.5z"/>
<path d="M208.4 119.9h.6zM208.3 119.9h.7z"/>
<path d="M208.3 119.9l.8 .1zM208.3 120h.8z"/>
<path d="M208.3 120l.8 .1zM208.3 120l.8 .1z"/>
<path d="M228.3 105.9l-.4 .4 3.1 2.3zM227.9 106.3l3.1 2.3-.4 .4z"/>
<path d="M230.5 106.1v7.7h.6zM230.5 106.1h.6v7.7z"/>
<path d="M227.9 106.3l2.7 2.7 .4-.4zM227.9 106.3l.4-.4 2.7 2.7z"/>
<path d="M230.6 108.6l.4 .4 2.3-3.1zM233.3 105.9l.4 .4-2.7 2.7z"/>
<path d="M230.5 106.1l.6 7.7v-7.7zM230.5 106.1l.6 7.7h-.6z"/>
<path d="M233.3 105.9l-2.3 3.1 2.7-2.7zM233.3 105.9l-2.3 3.1-.4-.4z"/>
<path d="M250.8 119.8h.2zM250.7 119.8h.3z"/>
<path d="M250.7 119.8l.3 .1zM250.6 119.9h.4z"/>
<path d="M250.6 119.9h.5zM250.5 119.9h.6z"/>
<path d="M250.5 119.9l.7 .1zM250.4 120h.8z"/>
<path d="M250.4 120l.9 .1zM250.4 120l.9 .1z"/>
<path d="M95.8 120.9h.2zM95.7 120.9h.3z"/>
<path d="M95.7 120.9h.4zM95.7 120.9h.4z"/>
<path d="M95.7 121.9h.3zM95.7 121.9h.2z"/>
<path d="M95.7 120.9l.5 .1zM95.6 121h.6z"/>
<path d="M95.7 121.9h.4zM95.7 121.9h.3z"/>
<path d="M95.6 121l.7 .1zM95.6 121l.7 .1z"/>
<path d="M95.6 121.8h.6zM95.6 121.8l.5 .1z"/>
<path d="M95.5 121.1h.8zM95.5 121.1h.8z"/>
<path d="M95.5 121.8h.8zM95.5 121.8h.7z"/>
<path d="M95.4 121.1l1 .1zM95.4 121.1l1 .1z"/>
<path d="M95.4 121.7h.9zM95.4 121.7l.9 .1z"/>
<path d="M95.4 121.2l1 .1zM95.4 121.2l1 .1z"/>
<path d="M95.4 121.6h1zM95.4 121.6l.9 .1z"/>
<path d="M95.4 121.3l1 .1zM95.4 121.3l1 .1z"/>
<path d="M95.4 121.5h1zM95.4 121.5l1 .1z"/>
<path d="M95.4 121.4l1 .1v-.1zM95.4 121.4l1 .1h-1z"/>
<path d="M100.6 123.3v.5l3.2-.5zM100.6 123.8l3.2-.5v.5z"/>
<path d="M100.6 124.3v.5l3.2-.5zM100.6 124.8l3.2-.5v.5z"/>
<path d="M207.1 124.3v.5l3.1-.5zM207.1 124.8l3.1-.5v.5z"/>
<path d="M207.1 125.4v.5l3.1-.5zM207.1 125.9l3.1-.5v.5z"/>
<path d="M208.5 120.9h.3zM208.5 120.9h.2z"/>
<path d="M208.4 120.8h.5zM208.4 120.8l.4 .1z"/>
<path d="M208.3 120.8h.7zM208.3 120.8h.6z"/>
<path d="M208.3 120.7h.8zM208.3 120.7l.7 .1z"/>
<path d="M208.2 120.1l.9 .1zM208.2 120.1l.9 .1z"/>
<path d="M208.2 120.6h.9zM208.2 120.6l.9 .1z"/>
<path d="M208.2 120.2l1 .1zM208.2 120.2l1 .1z"/>
<path d="M208.2 120.5h.9zM208.2 120.5l.9 .1z"/>
<path d="M208.1 120.3l1.1 .1zM208.1 120.3l1.1 .1z"/>
<path d="M208.1 120.4h1.1zM208.1 120.4l1 .1z"/>
<path d="M208.1 120.4h1.1zM208.1 120.4h1.1z"/>
<path d="M250.7 120.9h.3zM250.7 120.9h.2z"/>
<path d="M250.6 120.8h.4zM250.6 120.8l.4 .1z"/>
<path d="M250.5 120.8h.6zM250.5 120.8h.5z"/>
<path d="M250.4 120.7h.8zM250.4 120.7l.7 .1z"/>
<path d="M250.4 120.1l.9 .1zM250.4 120.1l.9 .1z"/>
<path d="M250.4 120.6h.9zM250.4 120.6l.8 .1z"/>
<path d="M250.3 120.2l1 .1zM250.3 120.2l1 .1z"/>
<path d="M250.3 120.5h1zM250.3 120.5l1 .1z"/>
<path d="M250.3 120.3l1 .1zM250.3 120.3l1 .1z"/>
<path d="M250.3 120.4h1zM250.3 120.4l1 .1z"/>
<path d="M250.3 120.4h1zM250.3 120.4h1z"/>
</g>
<text font-size="3.5" x="115.9" y="36.3">ESP32 DEVKIT C (38p)</text>
<g font-size="2.9">
<text x="189.4" y="51.2">I2C</text>
<text x="74.8" y="56.1">HSPI</text>
<text x="188.3" y="78.1">VSPI</text>
<text x="84.3" y="120.9">+5V IN</text>
<text x="253.5" y="165.3">PAL</text>
<text x="201.5" y="171.1">WsLogger</text>
<text x="201.3" y="178.2">Data collection for a Davis ISS</text>
<text x="201.5" y="181.7">weather station.</text>
</g>
<text font-size="2.6" x="255.5" y="185.3">A4</text>
<g font-size="2.4">
<text x="117.5" y="42.2">+3.3v</text>
<text x="117.5" y="45.3">EN</text>
<text x="145.8" y="42.2">GND</text>
<text x="145.8" y="61.2">GND</text>
<text x="117.5" y="83.3">GND</text>
<text x="117.5" y="99.1">+5V</text>
</g>
<g font-size="2.4" fill="#6edd00">
<text x="142.4" y="45.3">GPIO23</text>
<text x="117.5" y="48.5">GPIO36</text>
<text x="117.5" y="51.7">GPIO39</text>
<text x="142.4" y="48.5">GPIO22</text>
<text x="117.5" y="54.8">GPIO34</text>
<text x="117.5" y="58">GPIO35</text>
<text x="142.4" y="58">GPIO21</text>
<text x="117.5" y="61.2">GPIO32</text>
<text x="117.5" y="64.3">GPIO33</text>
<text x="142.4" y="64.3">GPIO19</text>
<text x="142.4" y="67.5">GPIO18</text>
<text x="143.8" y="70.6">GPIO5</text>
<text x="117.5" y="73.8">GPIO27</text>
<text x="117.5" y="77">GPIO14</text>
<text x="142.4" y="73.8">GPIO17</text>
<text x="142.4" y="77">GPIO16</text>
<text x="143.8" y="80.1">GPIO4</text>
<text x="143.8" y="83.3">GPIO0</text>
<text x="117.5" y="86.4">GPIO13</text>
<text x="143.8" y="86.4">GPIO2</text>
</g>
<g font-size="2.4" fill="#ff7f00">
<text x="143.8" y="51.7">GPIO1</text>
<text x="143.8" y="54.8">GPIO3</text>
</g>
<g font-size="2.4" fill="#a5dd00">
<text x="117.5" y="67.5">GPIO25</text>
<text x="117.5" y="70.6">GPIO26</text>
</g>
<g font-size="2.4" fill="#767676">
<text x="117.5" y="80.1">GPIO12</text>
<text x="117.5" y="89.6">FLASH D2</text>
<text x="142.4" y="89.6">GPIO15</text>
<text x="117.5" y="95.9">FLASH CMD</text>
<text x="117.5" y="92.8">FLASH D3</text>
<text x="139.6" y="92.8">FLASH D1</text>
<text x="139.6" y="95.9">FLASH D0</text>
<text x="138" y="99.1">FLASH CLK</text>
</g>
<g font-size="2.2">
<text x="91.4" y="36.1">+3.3V</text>
<text x="84.9" y="46.8">100nF</text>
<text x="158.1" y="43.9">VMOSI</text>
<text x="158.1" y="47.1">SCL</text>
<text x="184.4" y="43.9">GPIO5</text>
<text x="224.3" y="44">1</text>
<text x="224.3" y="47.2">2</text>
<text x="227.1" y="44.7">VCC</text>
<text x="227.1" y="47.9">GND</text>
<text x="91.9" y="54">GND</text>
<text x="218.9" y="53.5">SDA 4</text>
<text x="219.1" y="50.3">SCL 3</text>
<text x="227.1" y="51.1">SCL</text>
<text x="103.2" y="59.8">GPIO32</text>
<text x="224.3" y="56.7">5</text>
<text x="224.3" y="59.8">6</text>
<text x="227.1" y="54.2">SDA</text>
<text x="227.1" y="57.4">CSB</text>
<text x="197.6" y="65.8">100nF</text>
<text x="227.1" y="60.5">SD0</text>
<text x="234.4" y="61.7">BMP280</text>
<text x="33.1" y="67">uSD CARD</text>
<text x="44" y="71.2">CS</text>
<text x="48.1" y="69.9">6 HSDCS</text>
<text x="103.4" y="69.3">HSDCS 10</text>
<text x="103.9" y="66.1">HMISO</text>
<text x="41.3" y="74.4">SCLK</text>
<text x="41.5" y="77.6">MOSI</text>
<text x="48.1" y="73.1">5 HSCLK</text>
<text x="48.1" y="76.3">4 HMOSI</text>
<text x="66.8" y="77.9">+3.3V</text>
<text x="103.8" y="75.6">HSCLK 12</text>
<text x="203.6" y="74">GND GND</text>
<text x="34.5" y="81.1" transform="rotate(-90 34.5 81.1)">micro</text>
<text x="37.1" y="81.1" transform="rotate(-90 37.1 81.1)">SD &gt;</text>
<text x="41.5" y="80.7">MISO</text>
<text x="42.4" y="84">VCC</text>
<text x="48.1" y="79.4">3 HMISO</text>
<text x="48.1" y="82.6">2</text>
<text x="42.2" y="87">GND</text>
<text x="48.1" y="85.7">1</text>
<text x="103.9" y="85.1">HMOSI 15</text>
<text x="174.8" y="87.8">GND</text>
<text x="67.3" y="93.6">GND</text>
<text x="98.4" y="92.1">GND</text>
<text x="46.1" y="96">100nF</text>
<text x="50.4" y="100.5">GND</text>
<text x="183.4" y="97.7">RFRST</text>
<text x="183.8" y="100.9">RFINT</text>
<text x="216.9" y="97.7">1</text>
<text x="216.9" y="100.9">2</text>
<text x="219.2" y="99">RESET</text>
<text x="238.7" y="99">NC</text>
<text x="242.9" y="97.7">16</text>
<text x="242.9" y="100.9">15 VRFCS</text>
<text x="216.9" y="104.1">3</text>
<text x="216.9" y="107.2">4</text>
<text x="219.2" y="102.2">DIO0</text>
<text x="219.2" y="105.3">DIO1</text>
<text x="236.2" y="105.3">MOSI</text>
<text x="237.3" y="102.2">NSS</text>
<text x="242.9" y="104">14 VMOSI</text>
<text x="242.9" y="107.2">13 VMISO</text>
<text x="32.9" y="110.7">GREEN LED</text>
<text x="36.1" y="113.4">RED LED</text>
<text x="73.2" y="109.3">GPIO32</text>
<text x="73.2" y="112">GPIO2</text>
<text x="216.9" y="110.4">5</text>
<text x="216.9" y="113.6">6</text>
<text x="219.2" y="108.5">DIO2</text>
<text x="219.2" y="111.7">DIO3</text>
<text x="236.1" y="111.8">SCLK</text>
<text x="236.2" y="108.5">MISO</text>
<text x="242.9" y="110.3">12 VSCLK</text>
<text x="242.9" y="113.5">11</text>
<text x="194.4" y="115.6">100nF</text>
<text x="205.7" y="115.7">+3.3V</text>
<text x="216.9" y="116.7">7</text>
<text x="216.9" y="119.9">8</text>
<text x="219.2" y="114.8">DIO4</text>
<text x="219.2" y="118">DIO5</text>
<text x="237" y="114.8">GND</text>
<text x="237.4" y="118">ANT</text>
<text x="242.9" y="116.7">10</text>
<text x="242.9" y="119.8">9</text>
<text x="66.2" y="121.6">GND</text>
<text x="104.5" y="124.6">4.7uF 16V</text>
<text x="219.2" y="121.1">VDD</text>
<text x="227.1" y="123.5">RFM69</text>
<text x="237" y="121.1">GND</text>
<text x="199.4" y="127.7">GND</text>
<text x="209.7" y="128.3">100nF</text>
<text x="93.4" y="132.5">GND GND</text>
<text x="206.2" y="133">GND</text>
<text x="248.4" y="132.5">GND GND</text>
<text x="252" y="174.9">30/03/26</text>
</g>
<g font-size="2.1">
<text x="113.7" y="40.7">1</text>
<text x="153.9" y="40.7">38</text>
<text x="113.7" y="43.9">2</text>
<text x="113.7" y="47">3</text>
<text x="153.9" y="43.9">37</text>
<text x="153.9" y="47">36</text>
<text x="113.7" y="50.2">4</text>
<text x="113.7" y="53.3">5</text>
<text x="153.9" y="50.2">35</text>
<text x="153.9" y="53.3">34</text>
<text x="113.7" y="56.5">6</text>
<text x="113.7" y="59.7">7</text>
<text x="153.9" y="56.5">33 SDA</text>
<text x="153.9" y="59.7">32</text>
<text x="113.7" y="62.8">8</text>
<text x="113.7" y="66">9</text>
<text x="153.9" y="62.8">31 VMISO</text>
<text x="153.9" y="66">30 VSCLK</text>
<text x="153.9" y="69.2">29 GPIO5</text>
<text x="112.6" y="72.3">11</text>
<text x="153.9" y="72.3">28 RFRST</text>
<text x="153.9" y="75.5">27 RFINT</text>
<text x="112.6" y="78.6">13</text>
<text x="112.6" y="81.8">14</text>
<text x="153.9" y="78.6">26 VRFCS</text>
<text x="153.9" y="81.8">25</text>
<text x="112.6" y="88.1">16</text>
<text x="153.9" y="85">24</text>
<text x="153.9" y="88.1">23</text>
<text x="112.6" y="91.3">17</text>
<text x="112.6" y="94.4">18</text>
<text x="153.9" y="91.3">22</text>
<text x="153.9" y="94.4">21</text>
<text x="112.6" y="97.6">19</text>
<text x="153.9" y="97.6">20</text>
</g>
<g font-size="1.7">
<text x="196.2" y="161">DRAWING NO:</text>
<text x="251.7" y="161">DRN. BY.</text>
<text x="138.1" y="163.9" transform="rotate(-90 138.1 163.9)">INITIAL</text>
<text x="196.3" y="166.2">TITLE.</text>
<text x="251.6" y="170.7">DATE.</text>
<text x="138.1" y="180.4" transform="rotate(-90 138.1 180.4)">MODIFICATION</text>
<text x="251.8" y="182.3">SIZE:</text>
<text x="251.8" y="180.7">SHEET</text>
<text x="138.1" y="192.9" transform="rotate(-90 138.1 192.9)">DATE</text>
<text x="138.2" y="196.9" transform="rotate(-90 138.2 196.9)">ISSUE</text>
</g>
<g font-size="1.5">
<text x="197.2" y="45">1K</text>
<text x="194.1" y="98.7">1K</text>
<text x="52.2" y="110.5">330R</text>
<text x="52.2" y="113.1">330R</text>
</g>
<g font-size="1.2">
<text x="143.5" y="179.4" transform="rotate(-90 143.5 179.4)">OUTPUTS</text>
<text x="146.4" y="183.5" transform="rotate(-90 146.4 183.5)">GPIO's for LED's changed</text>
<text x="142" y="186.6" transform="rotate(-90 142 186.6)">EARTHS and CORRECTION TO LED</text>
<text x="142.6" y="195.8" transform="rotate(-90 142.6 195.8)">2</text>
<text x="142.7" y="193.6" transform="rotate(-90 142.7 193.6)">10/04/26</text>
<text x="146.4" y="195.8" transform="rotate(-90 146.4 195.8)">3</text>
<text x="146.4" y="193.6" transform="rotate(-90 146.4 193.6)">11/04/26</text>
</g>
</svg>
